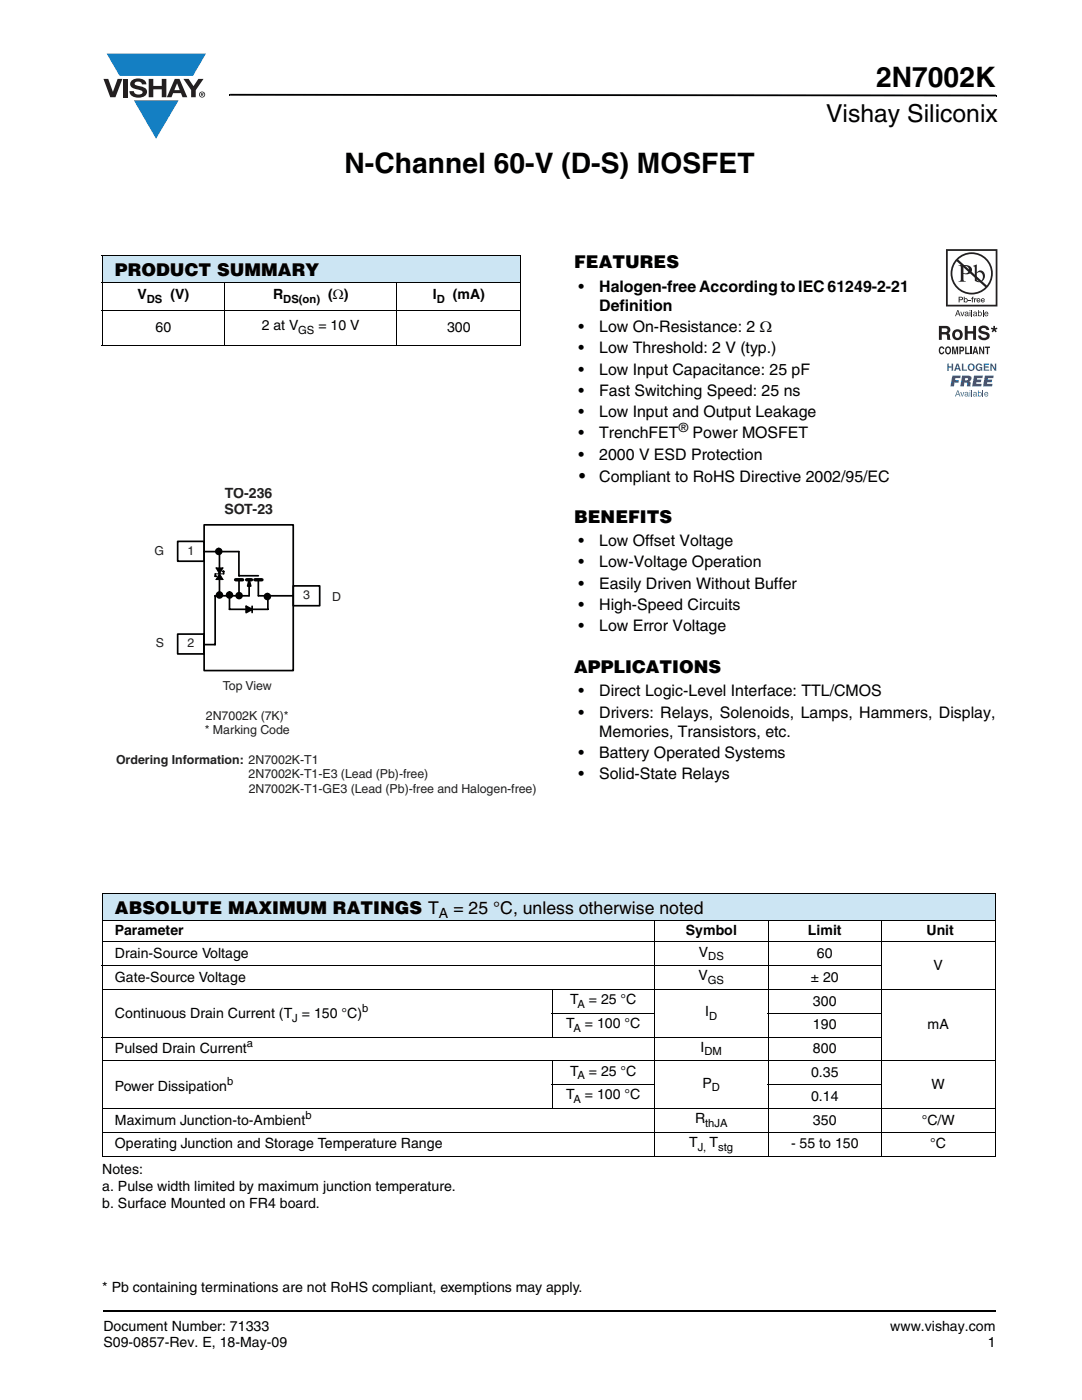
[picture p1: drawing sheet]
<svg xmlns="http://www.w3.org/2000/svg" width="216mm" height="279mm" viewBox="0 0 216 279" stroke-linecap="round" stroke-linejoin="round" font-family="sans-serif">
<g fill="#147fc3">
<path d="M21.3 10.7h19.8l-2.6 4.4h-3.8h-10.9z"/>
<path d="M26.7 20h8.9l-4.5 7.7z"/>
</g>
<g fill="#231f20">
<path d="M20.6 15.7h1l.9 2.6 1-2.6h.9l-1.4 3.7h-1z"/>
<path d="M24.6 15.7h.9v3.7h-.9z"/>
<path d="M26.3 16.1a2.09 2.09 0 0 1 2.8 .3l.1 .4h-.9a.79 .79 0 0 0-.7-.5 .79 .79 0 0 0-.7 .4l.2 .3 1 .3a1.09 1.09 0 0 1 1.2 1 1.09 1.09 0 0 1-1.1 1.1 1.74 1.74 0 0 1-2.4-1.2h.9a.96 .96 0 0 0 .8 .7 .96 .96 0 0 0 1-.5 1.31 1.31 0 0 0-1.3-.6 1.05 1.05 0 0 1-1.1-.5 1.05 1.05 0 0 1 .2-1.2z"/>
<path d="M29.7 15.7h.9v1.5h1.7v-1.5h.9v3.7h-.9v-1.6h-1.7v1.6h-.9z"/>
<path d="M36.6 15.7h1l1 1.5 1-1.5h1l-1.5 2.3v1.4h-1v-1.4z"/>
<path d="M35.3 16.6l.6 1.4h-1.1zM34.9 15.7l-1.6 3.7h.9l.3-.8h1.6l.3 .8h1l-1.6-3.7z"/>
<path d="M39.9 18.9a.46 .46 0 0 1 .9 0 .46 .46 0 0 1-.9 0zM39.7 18.9a.61 .61 0 0 0 1.2 0 .61 .61 0 0 0-1.2 0z"/>
<path d="M40.2 18.6l.2 .1v.1h-.2zM40.1 18.5v.7h.1v-.3l.4 .3-.2-.3 .2-.2-.1-.1z"/>
</g>
<path d="M45.7 18.7h.2v.4h-.2zM45.9 18.7l152.9 .2v.3l-152.9-.1zM198.8 18.9h.1v.3h-.1zM20.5 261.5h.1v.4h-.1z" fill="#000"/>
<path d="M20.6 261.7h178.2" fill="none" stroke="#000" stroke-width=".36"/>
<path d="M20.4 50.9h83.5v5.5h-83.5z" fill="#cce5f3"/>
<path d="M20.3 50.9h83.7M20.3 56.4h83.7M20.4 51v17.8M44.8 56.3v12.7M79.2 56.3v12.7M103.9 51v17.8M20.3 61.9h83.7M20.3 68.9h83.7" fill="none" stroke="#000" stroke-width=".2"/>
<path d="M23.2 97.4h83.9v61.5h-83.9z" fill="#fff"/>
<g fill="none" stroke="#000" stroke-width=".34">
<path d="M35.5 108h5.2v4h-5.2zM40.7 104.7h17.8v29.1h-17.8zM40.7 110.1h7v4.8h3.9M43 114.5v.5h.2M43.8 110.1v8.8M44.4 114h.2v.5M47.7 115.7v3.2M49.7 115.7l-.3 1.3h.6l-.2-1.2M49.7 115.8v3.1h-6.8v9.7h-2.2M51.6 115.7v3.2h6.9M53.5 118.9v2.7h-7.7v-2.7M58.5 116.9h5.3v4h-5.3z"/>
<path d="M35.5 126.5h5.2v4h-5.2zM49.1 121l1.2 .6-1.2 .7v-1.3M50.3 121v1.2"/>
<circle cx="43.7" cy="110.1" r=".58"/>
<circle cx="43.8" cy="118.7" r=".58"/>
<circle cx="45.8" cy="118.7" r=".58"/>
<circle cx="47.7" cy="118.9" r=".58"/>
<circle cx="53.4" cy="119" r=".58"/>
</g>
<path d="M47 115.7h1.4M49.2 115.7h1M50.9 115.7h1.4" fill="none" stroke="#000" stroke-width=".68"/>
<g fill="#000">
<path d="M43.1 113.3h1.4l-.7 1.2zM43.8 114.5l.7 1.1-1.4 .1zM49.7 115.7l.3 1.3h-.6zM49.1 121l1.2 .6-1.2 .7z"/>
<circle cx="43.7" cy="110.1" r=".58"/>
<circle cx="43.8" cy="118.7" r=".58"/>
<circle cx="45.8" cy="118.7" r=".58"/>
<circle cx="47.7" cy="118.9" r=".58"/>
<circle cx="53.4" cy="119" r=".58"/>
</g>
<path d="M43 114.5h1.6M43.1 113.3h1.4l-.7 1.2zM44.5 115.6l-.7-1.1-.7 1.2h1.4" fill="none" stroke="#000" stroke-width=".2"/>
<path d="M20.4 178.2h178.1v5.5h-178.1z" fill="#cce5f3"/>
<g fill="none" stroke="#000" stroke-width=".2">
<path d="M20.3 178.2h178.3M20.4 178.3v52.4M198.5 178.3v52.4M20.3 183.7h132.9M20.3 188h178.3M20.3 192.7h155.7M20.3 197.5h178.3M110.2 197.4v9.7M130.6 183.7v47.1M153.2 183.7v47.1M153.4 183.7h22.4M175.9 183.7v47.1"/>
<path d="M176 183.7h22.6M20.3 207h155.7M20.3 211.7h178.3M110.1 202.2h20.6M110.1 216.5h20.6M110.2 211.6v9.7M153.2 202.2h22.8M153.2 216.5h22.8M20.3 221.2h178.3M20.3 226h178.3M20.3 230.7h178.3"/>
</g>
<g fill="#fff">
<path d="M184.1 48.9h15.1v32h-15.1z"/>
<path d="M187.3 49.7h11.7v29.4h-11.7z"/>
</g>
<g fill="#231f20">
<path d="M192.5 65h.6v1.1h1.1v-1.1h.6v2.8h-.6v-1.2h-1.1v1.2h-.6z"/>
<path d="M195.5 65.2a1.15 1.15 0 0 1 1.9 .7h-.6v-.2a.68 .68 0 0 0-1-.1v.4l.3 .1a1.29 1.29 0 0 1 1.4 .9 1.17 1.17 0 0 1-1.2 .9 1.17 1.17 0 0 1-1.1-.9h.5l.1 .2a.67 .67 0 0 0 1.1-.1l-.2-.3-.6-.2a.82 .82 0 0 1-.8-.5 .82 .82 0 0 1 .2-.9z"/>
<path d="M197.8 65.4l.4 .1v-.5h.3v.5l.4-.1 .1 .3-.4 .1 .3 .4-.3 .1-.2-.3-.3 .3-.2-.1 .2-.4-.4-.1z"/>
<path d="M187.5 69.3l.4-.2 .3 .1 .2 .5-.6-.3a.66 .66 0 0 0 .1 1.1l.3-.3h.2a.54 .54 0 0 1-.5 .5 .54 .54 0 0 1-.5-.4z"/>
<path d="M190 69.2h.4l.2 1.2 .2-1.2h.4v1.5h-.3v-1.3l-.2 1.3h-.3l-.2-1.3v1.3h-.2z"/>
<path d="M192.6 69.2h.2v1.2h.7v.3h-.9z"/>
<path d="M193.6 69.2h.3v1.5h-.3z"/>
<path d="M195.4 69.2h.2l.5 1v-1h.3v1.5h-.3l-.5-1.1v1.1h-.2z"/>
<path d="M196.5 69.2h1v.2h-.3v1.3h-.3v-1.3h-.4z"/>
<path d="M187.9 65.5v.8l1-.1a.39 .39 0 0 0 0-.6zM187.3 65h1.5a.79 .79 0 0 1 .7 .5 .79 .79 0 0 1-.1 .8l-.2 .2a.98 .98 0 0 1 .4 1.2l.1 .1h-.7l-.2-1-.9-.1v1.1h-.6z"/>
<path d="M190.8 66.2a.63 .63 0 0 0-.2 .8 .63 .63 0 0 0 .7 .4 .63 .63 0 0 0 .2-.8 .63 .63 0 0 0-.7-.4zM190 66.8a1.09 1.09 0 0 1 2.1 0 1.09 1.09 0 0 1-2.1 0z"/>
<path d="M189 69.4a.64 .64 0 0 0 .2 1.1l.1-.1a.64 .64 0 0 0-.1-1zM188.8 69.3l.2-.1a.56 .56 0 0 1 .7 .3 .82 .82 0 0 1-.5 1.2h-.2a.89 .89 0 0 1-.2-1.4z"/>
<path d="M191.7 69.4v.5l.4-.1v-.3zM191.4 69.2h.6a.5 .5 0 0 1 .4 .5 .5 .5 0 0 1-.4 .4h-.3v.6h-.3z"/>
<path d="M194.6 69.5l-.1 .6h.3zM194.5 69.2h.3l.4 1.5h-.3v-.3h-.5l-.1 .3h-.3z"/>
</g>
<g fill="#3853a3">
<path d="M189 72.6h.3v.5h.6v-.5h.3v1.4h-.3v-.6h-.6v.6h-.3z"/>
<path d="M191.9 72.6h.3v1.1h.8v.3h-1.1z"/>
<path d="M194.8 72.8a.68 .68 0 0 1 1.2 .2l-.8-.2a.55 .55 0 0 0-.2 .6 .55 .55 0 0 0 .4 .4l.3-.3h-.3v-.3h.6v.8h-.2v-.2a.71 .71 0 0 1-1.1 0 .71 .71 0 0 1 .1-1z"/>
<path d="M196.3 72.6h1.1v.2h-.8v.3h.7v.3h-.7v.4h.8v.2h-1.1z"/>
<path d="M197.6 72.6h.3l.6 1v-1h.3v1.4h-.3l-.6-1v1h-.3z"/>
<path d="M190 75h1.7l-.1 .5h-1v.4h.7v.5h-.8l-.2 .7h-.7z"/>
<path d="M194.4 75h1.7l-.1 .5h-1l-.1 .3h.9l-.1 .5h-.9v.3h1.1l-.1 .5h-1.8z"/>
<path d="M196.5 75h1.8l-.1 .5h-1.1v.3h.9l-.1 .5h-.9l-.1 .3h1.1l-.1 .5h-1.8z"/>
<path d="M191.6 78.2h.2l.2 .8 .3-.8h.1l-.3 .9h-.2z"/>
<path d="M193.8 77.9h.2v1.2h-.2z"/>
<path d="M196.1 77.9h.1v1.2h-.1z"/>
<path d="M191.1 72.9l-.2 .6h.3zM190.9 72.6h.3l.5 1.4h-.3l-.1-.3h-.5l-.1 .3h-.3z"/>
<path d="M193.3 73.3a.5 .5 0 0 0 1 0 .5 .5 0 0 0-1 0zM193 73.3a.75 .75 0 0 1 1.5 0 .75 .75 0 0 1-1.5 0z"/>
<path d="M192.6 75.5l-.1 .4 .6-.1v-.3zM192 75l1.7 .1a.63 .63 0 0 1-.3 1l.3 .2v.8h-.8l.1-.6-.3-.1h-.3l-.1 .7h-.7z"/>
<path d="M191.1 78.1l-.2 .5h.4zM191 77.9h.2l.4 1.2h-.1l-.2-.3h-.4l-.2 .3h-.1z"/>
<path d="M192.7 78.8v.2h.1h.2l.1-.3zM192.6 78.3l.3-.1 .2 .1 .2 .8-.8-.1 .1-.3 .5-.2-.2-.2-.4 .2z"/>
<path d="M193.5 78.2h.1v.9h-.1zM193.5 77.9h.1v.2h-.1z"/>
<path d="M194.4 78.8v.2h.1h.2l.1-.3zM194.3 78.3l.3-.1 .2 .1 .2 .8-.8-.1 .1-.3 .5-.2-.3-.2-.3 .2z"/>
<path d="M195.2 78.7a.31 .31 0 0 0 .6 0 .31 .31 0 0 0-.6 0zM195.1 77.9h.2v.4a.4 .4 0 0 1 .6 .4 .4 .4 0 0 1-.6 .3l-.2 .1z"/>
<path d="M196.6 78.4v.2h.4l-.1-.2zM196.6 78.3h.4l.2 .2v.2h-.6l.2 .3 .4-.2-.3 .3a.47 .47 0 0 1-.5-.2 .47 .47 0 0 1 .2-.6z"/>
</g>
<g fill="#231f20">
<path d="M191.6 62.2h.2l.2 .7 .3-.7h.1l-.3 .9h-.1z"/>
<path d="M193.8 61.9h.2v1.2h-.2z"/>
<path d="M196.1 61.9h.1v1.2h-.1z"/>
<path d="M193.2 59.8h.5v.2h-.5z"/>
<path d="M194 59.3l.3-.1-.2 .2 .2 .1v.2h-.2v.6h-.2v-.6h-.1z"/>
<path d="M194.4 59.5h.1v.2l.3-.2v.2l-.2 .1-.1 .5h-.1z"/>
<path d="M191.1 62.1l-.2 .5h.4zM191 61.9h.2l.5 1.2h-.2l-.1-.4h-.5l-.2 .4h-.1z"/>
<path d="M192.7 62.7v.3h.1l.2-.1 .1-.2zM192.6 62.3l.3-.1 .2 .1 .2 .8-.8-.1 .1-.3 .5-.2-.2-.2-.4 .2z"/>
<path d="M193.5 62.2h.1v.9h-.1zM193.5 61.9h.1v.2h-.1z"/>
<path d="M194.4 62.7v.3h.1l.2-.1 .1-.2zM194.3 62.3l.3-.1 .2 .1 .2 .8-.8-.1 .1-.3 .5-.2-.2-.2-.4 .2z"/>
<path d="M195.2 62.6a.31 .31 0 0 0 .6 0 .31 .31 0 0 0-.6 0zM195.2 61.9h.1v.4a.4 .4 0 0 1 .6 .4 .4 .4 0 0 1-.6 .3l-.1 .1z"/>
<path d="M196.6 62.4v.2h.5l-.1-.2zM196.6 62.3h.4l.2 .1v.3h-.6l.2 .3 .4-.2-.2 .3a.47 .47 0 0 1-.6-.3 .47 .47 0 0 1 .2-.5z"/>
<path d="M189.1 50.1h9.6v10.7h-9.6zM188.8 49.7v11.5h10.2v-11.5z"/>
<path d="M191.5 59.4v.4l.4-.1v-.3zM191.3 59.2l.7 .1 .2 .3-.2 .3h-.5v.4h-.2z"/>
<path d="M192.4 59.9a.3 .3 0 0 0 .6 0 .3 .3 0 0 0-.6 0zM192.3 59.2h.2v.4a.38 .38 0 0 1 .5 .1 .38 .38 0 0 1 0 .5 .38 .38 0 0 1-.5 0l-.2 .1z"/>
<path d="M195.1 59.7l-.1 .2h.4l-.2-.2zM195 59.6h.5l.1 .4h-.6l.1 .2 .5-.1a.42 .42 0 0 1-.7 .2 .42 .42 0 0 1 .1-.7z"/>
<path d="M196 59.7l-.1 .2h.4l-.2-.2zM195.9 59.6h.4l.2 .4h-.6l.1 .2 .5-.1a.42 .42 0 0 1-.7 .2 .42 .42 0 0 1 .1-.7z"/>
<path d="M192.2 53.2v1.3a.75 .75 0 0 0 1.2-.7 .75 .75 0 0 0-1.2-.6zM191.2 52.9a2.81 2.81 0 0 1 2.5 .4 .97 .97 0 0 1 0 1.2 .97 .97 0 0 1-1.2 .2l-.3-.1v1.1l.1 .3 .4 .2h-1.5l.4-.1 .1-.4v-2.3v-.2z"/>
<path d="M194.9 54.6v1.3l.2 .1a.72 .72 0 0 0 .8 0 .72 .72 0 0 0 .2-.8 .72 .72 0 0 0-.3-.8 .72 .72 0 0 0-.9 .2zM194.1 53.1l.8-.3v1.6a.89 .89 0 0 1 1.1-.4 .89 .89 0 0 1 .5 1.1 1.23 1.23 0 0 1-.7 1.1 1.23 1.23 0 0 1-1.3-.2v-2.6z"/>
<path d="M191.2 51.8a3.9 3.9 0 0 1 5.3-.1 3.9 3.9 0 0 1 .4 5.3zM190.9 52.1l5.7 5.2a3.9 3.9 0 0 1-5.3 .1 3.9 3.9 0 0 1-.4-5.3zM189.7 54.6a4.2 4.2 0 0 0 8.4 0 4.2 4.2 0 0 0-8.4 0z"/>
</g>
<g font-size="5.6">
<text x="174.8" y="17.4">2N7002K</text>
<text x="68.7" y="34.5">N-Channel 60-V (D-S) MOSFET</text>
</g>
<text font-size="4.9" x="164.8" y="24.4">Vishay Siliconix</text>
<g font-size="3.5">
<text x="114.6" y="53.5">FEATURES</text>
<text x="22.9" y="55">PRODUCT SUMMARY</text>
<text x="115.5" y="96.2">•</text>
<text x="114.6" y="104.3">BENEFITS</text>
<text x="114.6" y="134.3">APPLICATIONS</text>
<text x="22.9" y="182.4">ABSOLUTE MAXIMUM RATINGS T</text>
<text x="90.5" y="182.4">= 25 °C, unless otherwise noted</text>
</g>
<g font-size="3.2">
<text x="115.4" y="58.2">•</text>
<text x="119.6" y="58.2">Halogen-free According to IEC 61249-2-21</text>
<text x="119.6" y="62.1">Definition</text>
<text x="115.4" y="66.3">•</text>
<text x="115.4" y="70.5">•</text>
<text x="119.6" y="66.3">Low On-Resistance: 2 Ω</text>
<text x="119.6" y="70.5">Low Threshold: 2 V (typ.)</text>
<text x="115.4" y="74.8">•</text>
<text x="119.6" y="74.8">Low Input Capacitance: 25 pF</text>
<text x="115.4" y="79">•</text>
<text x="115.4" y="83.2">•</text>
<text x="119.6" y="79">Fast Switching Speed: 25 ns</text>
<text x="119.6" y="83.2">Low Input and Output Leakage</text>
<text x="115.4" y="87.5">•</text>
<text x="119.6" y="87.5">TrenchFET</text>
<text x="138.2" y="87.5">Power MOSFET</text>
<text x="115.4" y="91.7">•</text>
<text x="119.6" y="91.7">2000 V ESD Protection</text>
<text x="119.6" y="96.2">Compliant to RoHS Directive 2002/95/EC</text>
<text x="115.4" y="109">•</text>
<text x="115.4" y="113.2">•</text>
<text x="119.6" y="109">Low Offset Voltage</text>
<text x="119.6" y="113.2">Low-Voltage Operation</text>
<text x="115.4" y="117.5">•</text>
<text x="119.6" y="117.5">Easily Driven Without Buffer</text>
<text x="115.4" y="121.7">•</text>
<text x="115.4" y="125.9">•</text>
<text x="119.6" y="121.7">High-Speed Circuits</text>
<text x="119.6" y="125.9">Low Error Voltage</text>
<text x="115.4" y="139">•</text>
<text x="115.4" y="143.2">•</text>
<text x="119.6" y="139">Direct Logic-Level Interface: TTL/CMOS</text>
<text x="119.6" y="143.2">Drivers: Relays, Solenoids, Lamps, Hammers, Display,</text>
<text x="119.6" y="147.1">Memories, Transistors, etc.</text>
<text x="115.4" y="151.3">•</text>
<text x="115.4" y="155.6">•</text>
<text x="119.6" y="151.3">Battery Operated Systems</text>
<text x="119.6" y="155.6">Solid-State Relays</text>
</g>
<g font-size="2.8">
<text x="27.4" y="59.7">V</text>
<text x="34" y="59.7">(V)</text>
<text x="54.5" y="59.7">R</text>
<text x="65.5" y="59.7">(Ω)</text>
<text x="86.4" y="59.7">I</text>
<text x="90.3" y="59.7">(mA)</text>
<text x="52.2" y="65.9">2 at V</text>
<text x="63.5" y="65.9">= 10 V</text>
<text x="31" y="66.2">60</text>
<text x="89.2" y="66.2">300</text>
<text x="87.6" y="183.2">A</text>
<text x="22.9" y="186.7">Parameter</text>
<text x="22.9" y="191.2">Drain-Source Voltage</text>
<text x="136.8" y="186.7">Symbol</text>
<text x="139.4" y="190.9">V</text>
<text x="161.2" y="186.7">Limit</text>
<text x="163" y="191.2">60</text>
<text x="184.9" y="186.7">Unit</text>
<text x="22.9" y="195.9">Gate-Source Voltage</text>
<text x="139.4" y="195.7">V</text>
<text x="161.8" y="195.9">± 20</text>
<text x="186.3" y="193.5">V</text>
<text x="22.9" y="203.2">Continuous Drain Current (T = 150 °C)</text>
<text x="113.8" y="200.4">T</text>
<text x="117.5" y="200.4">= 25 °C</text>
<text x="140.7" y="202.8">I</text>
<text x="162.2" y="200.7">300</text>
<text x="113" y="205.2">T</text>
<text x="116.7" y="205.2">= 100 °C</text>
<text x="139.8" y="209.9">I</text>
<text x="162.2" y="205.4">190</text>
<text x="185.1" y="205.4">mA</text>
<text x="22.9" y="210.2">Pulsed Drain Current</text>
<text x="113.8" y="214.7">T</text>
<text x="117.5" y="214.7">= 25 °C</text>
<text x="161.8" y="214.9">0.35</text>
<text x="162.2" y="210.2">800</text>
<text x="22.9" y="217.7">Power Dissipation</text>
<text x="113" y="219.4">T</text>
<text x="116.7" y="219.4">= 100 °C</text>
<text x="140.2" y="217">P</text>
<text x="161.8" y="219.7">0.14</text>
<text x="185.9" y="217.3">W</text>
<text x="22.9" y="224.4">Maximum Junction-to-Ambient</text>
<text x="138.7" y="224.2">R</text>
<text x="162.2" y="224.4">350</text>
<text x="183.9" y="224.4">°C/W</text>
<text x="22.9" y="229.2">Operating Junction and Storage Temperature Range</text>
<text x="137.5" y="228.9">T</text>
<text x="141.6" y="228.9">T</text>
<text x="157.8" y="229.2">- 55 to 150</text>
<text x="185.6" y="229.2">°C</text>
<text x="20.4" y="234.4">Notes:</text>
<text x="20.4" y="237.7">a. Pulse width limited by maximum junction temperature.</text>
<text x="20.4" y="241.1">b. Surface Mounted on FR4 board.</text>
<text x="20.4" y="257.8">* Pb containing terminations are not RoHS compliant, exemptions may apply.</text>
<text x="20.6" y="265.6">Document Number: 71333</text>
<text x="20.6" y="268.8">S09-0857-Rev. E, 18-May-09</text>
<text x="177.7" y="265.6">www.vishay.com</text>
<text x="197.1" y="268.8">1</text>
</g>
<g font-size="2.8" fill="#231f20">
<text x="44.9" y="99.5">TO-236</text>
<text x="44.8" y="102.6">SOT-23</text>
</g>
<text font-size="2.5" x="135.4" y="86.2">®</text>
<g font-size="2.5" fill="#231f20">
<text x="30.8" y="110.7">G</text>
<text x="37.4" y="110.7">1</text>
<text x="60.5" y="119.6">3</text>
<text x="66.3" y="119.9">D</text>
<text x="31.1" y="129.2">S</text>
<text x="37.4" y="129.2">2</text>
<text x="44.5" y="137.7">Top View</text>
<text x="41.1" y="143.6">2N7002K (7K)*</text>
<text x="40.9" y="146.6">* Marking Code</text>
<text x="23.1" y="152.4">Ordering Information: 2N7002K-T1</text>
<text x="49.6" y="155.3">2N7002K-T1-E3 (Lead (Pb)-free)</text>
<text x="49.6" y="158.3">2N7002K-T1-GE3 (Lead (Pb)-free and Halogen-free)</text>
</g>
<g font-size="2.2">
<text x="29.3" y="60.4">DS</text>
<text x="56.5" y="60.4">DS(on)</text>
<text x="87.1" y="60.4">D</text>
<text x="59.5" y="66.6">GS</text>
<text x="141.3" y="191.6">DS</text>
<text x="141.2" y="196.4">GS</text>
<text x="58.3" y="203.9">J</text>
<text x="72.3" y="202">b</text>
<text x="115.2" y="201.1">A</text>
<text x="141.5" y="203.5">D</text>
<text x="49.3" y="209">a</text>
<text x="114.4" y="205.9">A</text>
<text x="115.2" y="215.4">A</text>
<text x="140.6" y="210.6">DM</text>
<text x="45.3" y="216.6">b</text>
<text x="114.4" y="220.1">A</text>
<text x="142" y="217.8">D</text>
<text x="61" y="223.3">b</text>
<text x="140.7" y="224.9">thJA</text>
<text x="139.3" y="229.6">J,</text>
<text x="143.3" y="229.6">stg</text>
</g>
</svg>
